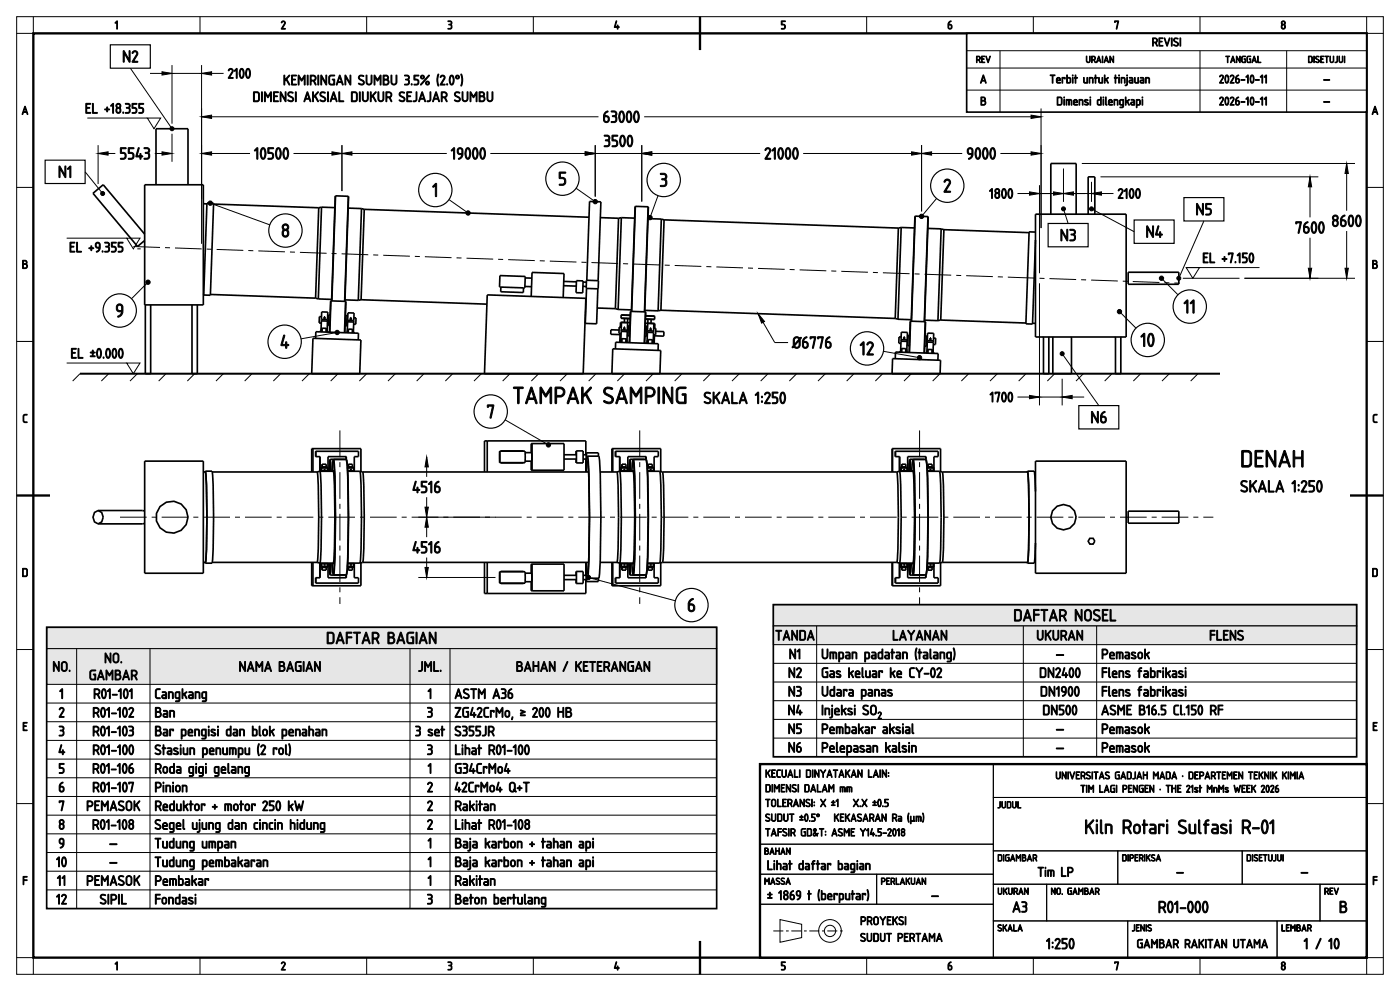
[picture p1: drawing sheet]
<svg xmlns="http://www.w3.org/2000/svg" width="420mm" height="297mm" viewBox="0 0 420 297" stroke-linecap="round" stroke-linejoin="round" font-family="sans-serif">
<g fill="none" stroke="#000" stroke-width=".3">
<path d="M5 5h410v287h-410zM10 5v5h-5M60 5v5M110 5v5M160 5v5M210 5v5M260 5v5M310 5v5M360 5v5M410 5v5h5M5 56.2h5M410 56.2h5"/>
<path d="M5 102.3h5M410 102.3h5M5 148.5h5M410 148.5h5M5 194.7h5M410 194.7h5M5 240.8h5M410 240.8h5M5 287h5v5M60 287v5M110 287v5M160 287v5"/>
<path d="M210 287v5M260 287v5M310 287v5M360 287v5M415 287h-5v5"/>
</g>
<path d="M10 10h400v277h-400zM210 5v10M5 148.5h10M405 148.5h10M210 282v10" fill="none" stroke="#000" stroke-width=".7" stroke-linecap="butt"/>
<path d="M228 229h182v58h-182z" fill-rule="evenodd" fill="#fff"/>
<path d="M228 229h182v58h-182z" fill="none" stroke="#000" stroke-width=".7" stroke-linecap="butt"/>
<g fill="none" stroke="#000" stroke-width=".3">
<path d="M228 229h70v24h-70zM298 229h112v10h-112zM298 239h112v16h-112zM228 253h70v9h-70zM298 255h37.3v10h-37.3zM335.3 255h37.4v10h-37.4zM372.7 255h37.3v10h-37.3zM228 262h35v9h-35zM228 271h70v16h-70zM234 275.6l6.5 1.4v4l-6.5 1.4zM263 262h35v9h-35zM298 265h16v11h-16z"/>
<path d="M298 276h40.3v11h-40.3zM314 265h82v11h-82zM338.3 276h44.8v11h-44.8zM383.1 276h26.9v11h-26.9zM396 265h14v11h-14z"/>
<circle cx="249" cy="279" r="3.4"/>
<circle cx="249" cy="279" r="1.7"/>
</g>
<path d="M232 279h21.5" fill="none" stroke="#000" stroke-width=".3" stroke-dasharray="3 .8 .8 .8" stroke-linecap="butt"/>
<path d="M290 10h120v23.6h-120z" fill-rule="evenodd" fill="#fff"/>
<path d="M290 10h120v23.6h-120z" fill="none" stroke="#000" stroke-width=".5"/>
<path d="M290 15.2h120M300 15.2v18.4M360 15.2v18.4M386 15.2v18.4M290 20.4h120M290 27h120" fill="none" stroke="#000" stroke-width=".3"/>
<path d="M14 188h201v6.4h-201z" fill-rule="evenodd" fill="#e6e6e6" stroke="#000" stroke-width=".35"/>
<path d="M14 194.4h201v10.7h-201z" fill-rule="evenodd" fill="#e6e6e6" stroke="#000" stroke-width=".3"/>
<g fill="none" stroke="#000" stroke-width=".3">
<path d="M23 194.4v77.9M45 194.4v77.9M123 194.4v77.9M135 194.4v77.9M14 210.7h201M14 216.3h201M14 221.9h201M14 227.5h201M14 233.1h201M14 238.7h201M14 244.3h201M14 249.9h201"/>
<path d="M14 255.5h201M14 261.1h201M14 266.7h201M14 272.3h201"/>
</g>
<path d="M14 188h201v84.3h-201z" fill="none" stroke="#000" stroke-width=".5"/>
<path d="M232 181.2h175v6.4h-175z" fill-rule="evenodd" fill="#e6e6e6" stroke="#000" stroke-width=".35"/>
<path d="M232 187.6h175v5.6h-175z" fill-rule="evenodd" fill="#e6e6e6" stroke="#000" stroke-width=".3"/>
<g fill="none" stroke="#000" stroke-width=".3">
<path d="M51.6 19.5v17.6M60.5 19.5v53.6M26.2 35.4h18M44.2 35.4h4l-2 3.2zM45 22h22.1M60.5 35h119.1M193.2 35h119.1M312.3 32.5v35.9M29.4 46h5.2M29.4 43.5v11.6M46.4 46h5.2M51.6 40.1v8.4"/>
<path d="M60.5 46h14.5M88 46h46M102.6 43.5v13.8M147.1 46h80.9M178.6 43.5v15.4M192.5 43.5v16.9M240.9 46h47.8M276.5 43.5v19.8M300.1 46h12.2M305.2 58h28.8M311.8 55.5v26.4M319 50.5v10"/>
<path d="M327.4 54.5v6M330.1 53h65.4M393 53v12.1M20 71.4h18M38 71.4h4l-2 3.2zM41.2 74.6h1M393 71.2v12.2M311.8 84.9v36.6M354.8 83.4h17M355.8 80.2h4l-2 3.2zM355.8 80.2h22M373.3 83.4h22.2"/>
<path d="M20 108.8h18M24 112l-2.2 2.2M32.6 112l-2.2 2.2M38 108.8h4l-2 3.2zM41.2 112l-2.2 2.2M49.8 112l-2.2 2.2M58.4 112l-2.2 2.2M67 112l-2.2 2.2M75.6 112l-2.2 2.2M84.2 112l-2.2 2.2M92.8 112l-2.2 2.2M101.4 112l-2.2 2.2"/>
<path d="M110 112l-2.2 2.2M118.6 112l-2.2 2.2M127.2 112l-2.2 2.2M135.8 112l-2.2 2.2M144.4 112l-2.2 2.2M153 112l-2.2 2.2M161.6 112l-2.2 2.2M170.2 112l-2.2 2.2M178.8 112l-2.2 2.2M187.4 112l-2.2 2.2M196 112l-2.2 2.2M204.6 112l-2.2 2.2"/>
<path d="M213.2 112l-2.2 2.2M221.8 112l-2.2 2.2M230.4 112l-2.2 2.2M239 112l-2.2 2.2M247.6 112l-2.2 2.2M256.2 112l-2.2 2.2M264.8 112l-2.2 2.2M273.4 112l-2.2 2.2M282 112l-2.2 2.2M290.6 112l-2.2 2.2M299.2 112l-2.2 2.2M305.2 119h20"/>
<path d="M307.8 112l-2.2 2.2M316.4 112l-2.2 2.2M318.6 113.5v8M325 112l-2.2 2.2M333.6 112l-2.2 2.2M342.2 112l-2.2 2.2M350.8 112l-2.2 2.2M359.4 112l-2.2 2.2M232 198.8h175M245 187.6v39.2M307 187.6v39.2M329 187.6v39.2"/>
<path d="M232 204.4h175M232 210h175M232 215.6h175M232 221.2h175M232 226.8h175"/>
</g>
<g fill="none" stroke="#000" stroke-width=".5">
<path d="M43.4 55.4h17.6v36h-17.6zM46.8 55.4v-16.8h9.6v16.8M100.7 58.7l-1.1 31.5M100.7 58.7l-1.2 31.5M100.7 58.7l3.8 .1M104.5 58.8l-1 31.5M104.5 58.8l-1.1 31.5M43.4 70.2l-12.4-14.8-3.1 2.5 13.4 16 2.1-1.8M61 61.1h1.1M62.1 60.9h2l-1 27.6-2-.1zM64.1 61.2l31.5 1.1M95.6 62.3l-.9 27.1"/>
<path d="M96.5 62.1l-1 27.5M96.5 62.1l-.9 .2M96.5 62.1l4 .1M104.5 62.4l4 .1M108.5 62.5l-1 27.5M108.5 62.5l.8 .2M109.3 62.7l-1 27.1M109.3 62.7l67.4 2.4M180.1 65.2l5.5 .2M185.6 65.4l-1 27.1M186.4 65.2l-1 27.5M186.4 65.2l-.8 .2"/>
<path d="M186.4 65.2l4 .2M190.6 61.8l-1.1 31.5M190.6 61.8l-1.2 31.5M190.6 61.8l3.8 .2M194.4 65.5l4 .2M194.4 62l-1 31.5M194.4 62l-1.1 31.5M198.4 65.7l-1 27.5M198.4 65.7l.8 .2M199.2 65.9l-.9 27.1M199.2 65.9l70.3 2.5M269.5 68.4l-.9 27"/>
<path d="M270.4 68.2l-1 27.5M270.4 68.2l-.9 .2M270.4 68.2l4 .1M274.6 64.8l-1.1 31.5M274.6 64.8l-1.2 31.5M274.6 64.8l3.8 .1M278.3 68.5l4 .1M278.4 64.9l-1 31.5M278.4 64.9l-1.1 31.5M282.3 68.6l-.9 27.5M282.3 68.6l.9 .2M283.2 68.8l-1 27.1"/>
<path d="M283.2 68.8l25.5 .9M310.6 69.6l-1.9-.1-.9 27.6h2l.8-25.2M310.6 64.2h27.2v36.8h-27.2zM315.2 64.2v-15.2h7.6v15.2M326.4 64.2v-11.2h2v11.2M43.6 91.4v20.6h1.6v-20.6M57.6 91.4v20.6h1.6v-20.6M61 88.2h.1M63.1 88.2l31.6 1.2M94.7 89.4l.8 .2M95.5 89.6l4 .1M95.7 96.8h.7"/>
<path d="M96.4 96.2h1.8M96.4 95.7l.1-2.2h1.8v2.3M96.4 95.7l-.1 3.4M96.4 95.7l1.9 .1M96.4 98.5h.2M96.5 94.9h-.7l-.1 1.9M96.6 98.5h-.2v.6M96.6 99.5l.1-1.1h1.1v1.1M96.6 99.1h-.5v.4M97.2 95.8l.1-.8h.2v.8M97.8 99.2h.5v.3M98 98.5h-.1h.2v.7"/>
<path d="M98.2 97.2l.2 .2M98.3 95.8l-.2 3.4M98.5 94.5l-.2 .2M99 94.4h-.4l-.1 2.2-.1 .9h.5M99.3 90.2l-.4 9.4M99.3 90.2l4.4 .1M103.5 89.9l4 .1M103.5 97.7h.5M103.6 94.6h.5l-.1 3.1M103.7 90.3l-.4 9.4M103.7 90.3l-.3 9.4M104.1 94.7l.2 .2"/>
<path d="M104.2 97.4l-.2 .2M104.3 96.4l1.8 .1M104.3 96l.1-2.3 1.8 .1-.1 2.3M104.3 96l1.8 .1M104.3 96l-.1 3.4M104.3 98.8h.2M104.5 98.8l-.2-.1v.7M104.5 99.8v-1.2l1.2 .1v1.1M104.5 99.4h-.5v.3M105.1 96l.1-.8h.2v.8M105.7 99.4l.5 .1v.3M105.9 98.8h-.1h.2l-.1 .6"/>
<path d="M106.1 96.1l-.1 3.4M106.2 95.3h.6l-.1 1.9h-.6M108.3 89.8l37.8 1.4M108.3 89.8l-.8 .2M146.2 88.4l29.6 1-.8 22.6h-29.7zM149.9 86l7.6 .3M149.9 86l.1-3.4 7.6 .3-.1 3.3M150.3 86l-.1 1.4 6.8 .3 .1-1.4M157.5 85.9h2M157.6 83.3l2 .1M159.4 88.8l.2-7.2 9.6 .4-.2 7.2M169.1 85.6l3.8 .2"/>
<path d="M169.1 84.3l3.8 .2M172.9 84.1l2 .1-.1 3.6-2-.1zM174.9 85.8l1 .1M174.9 84.5l1 .1M175.7 92.2h.1M175.9 86.4v-2.4l3.6 .1v2.4l-3.6-.1M176 86.4l-.4 10.5 3.4 .1 .4-10.4M176 84l.9-23.6 3.4 .1-.9 23.6M179.2 92.3l5.4 .2M184.6 92.5l.8 .2M185.4 92.7l4 .2M185.7 100h.6"/>
<path d="M185.7 98.9l-2.4-.1-.1 1.4 2.8 .1M186 100l-.1 2.6M186.3 95.4l2.7 .1zM186.3 94.4l2.8 .1zM186.3 94.4v1M186.4 99.3l1.8 .1M186.4 98.9l-.2 3.4M186.4 98.9h1.8M186.4 98.1l-.6-.1-.1 1.9M186.4 96.6v2.3M187.1 98.9l.1-.8h.2v.8M187.3 95.4v1.2"/>
<path d="M188.2 98.9l-.1 3.4M188.3 95.5l-.1 3.4M188.5 97.7l-.3 .1M189 97.6l-.5-.1-.1 2.3v.8l.5 .1M189 96.7l-2.9-.1v1.5M189.2 93.3l-.4 9.4M189.2 93.3l-.3 9.4M189.2 93.3l4.4 .2M193.4 93l4 .2M193.6 97.7h.5l-.2 3.1M193.6 96.9l2.9 .1-.1 1.4M193.6 93.5l-.3 9.4"/>
<path d="M193.6 93.5l-.2 9.4M193.6 95.7l2.7 .1M193.6 95.6l2.8 .1M193.7 94.7l2.7 .1M193.7 94.6l2.7 .2M194 97.8l.3 .2M194.2 99.6l1.9 .1M194.2 99.2h1.9M194.2 99.2l-.1 3.3M194.4 95.7l-.2 3.5M195 99.2v-.8h.3v.8M195.3 95.7v1.2"/>
<path d="M196.1 99.2l-.1 3.4M196.1 98.4h.6v1.4v.5h-.7M196.2 97l-.1 2.2M196.4 95.7l-.1 .1M196.4 94.8v.9M196.7 99.3l2.5 .1-.1 1.3-2.8-.1M198.3 93l-.9 .2M198.3 93l70.3 2.4M268.6 95.4l.8 .3M269.4 95.7l4 .1M273.2 96.3l-.5 9.3M273.2 96.3l-.4 9.3"/>
<path d="M273.2 96.3l4.4 .1M277.4 96l4 .1M277.6 96.4l-.4 9.4M277.6 96.4l-.3 9.4M282.2 95.9l-.8 .2M282.2 95.9l25.6 .9M309.8 96.9h.8M338.4 85.1v-3.5h15.2v3.5M338.4 85.2h15.2M93.9 101.4l14.4 .5-.4 10.1h-14.4zM94.7 101.4l.1-2 12.7 .5v2M183.8 104.5l14.4 .5-.2 7h-14.4z"/>
<path d="M184.6 104.6l.1-2 12.8 .4-.1 2M186.4 101.6h.1M186.4 101.6l-.1 .7M186.4 101.6h.2M186.6 102.6v-1.1l1.2 .1v1.1M186.6 102.3h-.6v.3M187.8 102.3h.5v.4M187.8 101.7h.2v.6M188.2 100.4l.2 .1M193.5 100.8h.4M194.2 100.6l-.3 .1M194.2 101.9h.2"/>
<path d="M194.2 101.9v.6M194.3 101.9h.2M194.4 102.9l.1-1.1h1.2l-.1 1.1M194.4 102.5h-.5v.4M195.6 102.6h.6v.4M195.7 101.9l.2 .1v.6M196.3 100.3v2.7M267.8 107.5l14.4 .5-.2 4h-14.4zM268.6 107.5v-2l12.8 .4v2M270.3 102.3h1.8M270.3 101.8l.1-2.2h1.8v2.3M270.3 101.8l-.1 3.4"/>
<path d="M270.3 101.8l1.9 .1M270.3 104.6h.2h-.2v.6M270.3 101h-.6v.7l-.1 1.2h.7M270.5 105.6v-1.2l1.2 .1v1.1M270.5 105.2h-.5v.3M271.1 101.8l.1-.8 .2 .1v.8M271.7 105.2l.5 .1v.3M271.7 104.6h.2M271.8 104.6h.2M272 104.6v.7M272.1 103.3l.2 .2M272.2 101.9l-.2 3.4"/>
<path d="M272.4 100.6l-.2 .1M272.9 100.5h-.5v2.5l-.1 .6h.5M277.4 103.8h.5M277.5 100.6l.5 .1-.1 3M278 100.8l.2 .2M278.1 103.5l-.2 .2M278.2 102.5l1.8 .1M278.2 102.1l.1-2.3 1.8 .1-.1 2.3M278.2 102.1l1.8 .1M278.2 102.1l-.1 3.4M278.2 104.8h.2h-.2v.7M278.4 105.8v-1.1l1.2 .1v1.1"/>
<path d="M278.4 105.5h-.5v.3M279 102.1v-.8h.3v.8M279.6 105.5h.5v.4M279.6 104.9h.2M279.7 104.9h.2M279.9 104.9l-.1 .6M280 102.2l-.1 3.3M280.1 101.3l.6 .1-.1 1.7v.2h-.6M313 101v11h1.6v-11M315.8 101v11h5.6v-11M334.6 101v11h1.6v-11M43.4 138.2h17.6v33.6h-17.6z"/>
<path d="M93.9 134.4v7M94.8 135.3v1.6M95.9 136.9v4.3M96.6 139.1v.8M96.7 139.1h1.1v.8h-1.1zM99 137.8l.1 3.4-.1-2.3-.2 2.3M99 137.8l-.2 3.4M99.1 137.7l-.1 .1M99.1 137.6l.2 3.6M99.1 137.6l4.4 .1M100 137.8l.2 1.1a308.3 308.3 0 0 1-.1 33.1l-.1 .2M100 137.8l-.4 3.4"/>
<path d="M100 137.7v.1M100.1 137.7l.2 1.3a316.6 316.6 0 0 1-.1 33l-.1 .3M100.1 137.7h3.8v-.8h-5.5v4.3M103.8 136.9v.8M103.9 137.7l.3 1.6a291.8 291.8 0 0 1-.2 32.9l.1-1.4a293.2 293.2 0 0 0-.2-33.1zM104.5 139.1v.8M104.5 139.1h1.2v.8h-1.2zM146.2 132.1v9.3M149.9 135.2v3.5M149.9 135.2h7.6l.1 1.7-.1 1.8h-7.6M150.2 135.2h6.9M150.2 138.7h6.9"/>
<path d="M157.6 135.7h1.9l.1 1.2-.1 1.3h-1.9M159.4 135.7v-2.8h9.8v8h-9.8v-2.7M159.6 132.9v8M169.2 136.3h3.7M169.2 137.6h3.7M172.8 136.3v-1.2h2.1v3.6h-2.1v-1.1M172.9 135.1v3.6M174.9 136.3h1M174.9 137.6h1M175.8 136.3v-4.2h-30.5v9.3M175.8 137.6v3.8M175.9 135.7v2.5v-.6"/>
<path d="M175.9 135.7h3.6v1M175.9 136.3v1.3M175.9 135.7v.6M176.2 136.7l-.4 4.7M176.2 136.7l.5 5.4 .2 12.9M176.2 136.7h3.4l.3 1.4a334.6 334.6 0 0 1-.1 34.8l-.2 .4h-3.4M183.8 134.4v7M184.7 135.3v1.6M185.9 136.9v4.3M186.6 139.1v.8M186.6 139.1h1.2v.8h-1.2zM188.9 137.8l.2 3.4-.2-2.3-.1 2.3"/>
<path d="M188.9 137.8l-.2 3.4M189 137.7l-.1 .1M189 137.6l.2 3.6M189 137.6h4.4M189.9 137.8l.2 1.1a308.3 308.3 0 0 1-.1 33.1l-.1 .2M189.9 137.8l-.3 3.4M190 137.7l-.1 .1M190 137.7l.2 1.3a316.6 316.6 0 0 1-.1 33l-.1 .3M190 137.7h3.8M193.4 137.7h.1M193.8 136.9v.8M193.8 137.7v-.8h-5.4v4.3"/>
<path d="M193.9 137.7l.3 1.6a291.8 291.8 0 0 1-.3 32.9v.1M193.9 137.7l.2 1.5a293.2 293.2 0 0 1-.2 33.1M194.4 139.1v.8M194.5 139.1h1.2v.8h-1.2zM267.8 134.4v7M268.6 135.3v1.6M269.8 136.9v4.3M270.5 139.1h1.2v.8h-1.2zM272.9 137.8l-.2 3.4 .2-2.3 .1 2.3M272.9 137.8l.2 3.4M273 137.7l-.1 .1M273.8 137.8l.3 1.1a308.3 308.3 0 0 1-.1 33.1l-.2 .2"/>
<path d="M273.8 137.8l-.3 3.4M273.9 137.7l-.1 .1M277.4 137.7l-4.4-.1 .2 3.6M277.7 136.9v.8M277.8 137.7v-.8h-5.5v4.3M277.8 137.7h-3.9l.3 1.3a316.6 316.6 0 0 1-.1 33l-.2 .3h3.9M277.8 137.7l.3 1.6a291.8 291.8 0 0 1-.2 32.9l-.1 .1M277.8 137.7l.2 1.5a293.2 293.2 0 0 1-.2 33.1M278.4 139.1h1.2v.8h-1.2zM310.6 138.2h27.2v33.6h-27.2zM29.4 153l1.1 .6 .5 1.4-.5 1.4-1.1 .6M29.4 153l-1.1 .6-.4 1.4 .4 1.4 1.1 .6"/>
<path d="M29.4 153h13.4l.6 .2M43.4 156.8l-.6 .2h-13.4M61 141.4h.6M61.6 141.4l.3 4 .2 9.6M61.6 141.2l.3 4 .2 9.8M61.6 141.2h2l.1 .3a214.7 214.7 0 0 1-.1 27.3h-2M61.6 141.4l-.1 .2M61.6 141.2l-.1 .2M62.1 155l-.2 9.6-.3 4M62.1 155l-.2 9.8-.3 4M63.7 141.4h31.4M95.1 141.4l.1 .3a211 211 0 0 1-.1 26.9"/>
<path d="M96 141.2l-.9 .2M96 141.2l.1 .3a214.2 214.2 0 0 1-.1 27.3M96 141.2h4.1M96 141.2v-4.3h-1.3v-1.6h12.8v1.6h-1.2v4.3M96.4 140.3v.8M97.3 140.5l.2 .2-.2 .1zM98.3 141.1v.1v-1.1h-2.2v1.1M98.3 141.1v-.8h-1.9l.1 .9M98.3 141.1h-2v.1M99 140.8l-.1 .4M99 140.8v.4M99.1 140.7l-.1 .1"/>
<path d="M99.9 141.2l.1-.3 .2 1.2a238.9 238.9 0 0 1-.2 27l-.1-.3M104.3 140.1h1.9v1.1l-.1-.1M104.3 140.5v-.2h1.8v.8M104.3 141.1h1.8M104.3 141.2h3.7M105.2 140.5l.2 .2-.2 .1zM108 141.2l.1 .3a215.8 215.8 0 0 1-.1 27.3M108 141.2l.8 .2M108.3 141.3v-6.9h-14.8v7M108.8 141.4h67.8M108.8 141.4l.1 .3a212.6 212.6 0 0 1-.1 26.9M175.9 141.4l.3-3.3 .4 4.9 .2 12"/>
<path d="M176.8 155l-.2 12-.4 4.9-.3-3.3M176.9 155l-.2 12.9-.5 5.4M180.1 141.4h5M185.1 141.4l.1 .3a211 211 0 0 1-.1 26.9M185.9 141.2l-.8 .2M185.9 141.2l.1 .3a214.2 214.2 0 0 1-.1 27.3M185.9 141.2h4.1M186 141.2v-4.3h-1.4v-1.6h12.9v1.6h-1.3v4.3M186 140.1v1.1M187.3 140.5v.3M187.3 140.5v.3zM188.2 141.1h-2v.1"/>
<path d="M188.2 141.1v-.8h-1.8v.9M188.2 141.1v.1M188.3 140.1h-2.3v1.1M188.9 140.8v.4M188.9 140.8l.1 .4M189.1 140.7l-.2 .1M189.8 141.2l.1-.3 .2 1.2a238.9 238.9 0 0 1-.2 27l-.1-.3M194.2 140.1h2M194.2 140.5v-.2h1.9v.8M194.3 141.1h1.8M194.3 141.2h3.6M195.2 140.5v.3"/>
<path d="M195.2 140.5v.3zM196.1 141.1v.1M197.9 141.2l.1 .3a215.8 215.8 0 0 1-.1 27.3M197.9 141.2l.9 .2M198.2 141.3v-6.9h-14.6v7M198.7 141.4h70.3M198.8 141.4v.3a212.6 212.6 0 0 1 0 26.9M269 141.4l.1 .3a211 211 0 0 1-.1 26.9M269.9 141.2l-.9 .2M269.9 141.2l.1 .3a214.2 214.2 0 0 1-.1 27.3M269.9 141.2h4.1M269.9 141.2v-4.3h-1.3v-1.6h12.8v1.6h-1.2v4.3"/>
<path d="M270 141.2v-1.1h2.2v1.1M271.2 140.5v.3M271.3 140.5v.3zM272.2 141.1h-2v.1M272.2 141.1v-.8h-1.9v.9M272.2 141.1v.1M272.9 140.8l-.1 .4M272.9 140.8v.4M273 140.7l-.1 .1M273.9 140.9l.2 1.2a238.9 238.9 0 0 1-.2 27M273.9 140.9l-.1 .3M278.2 140.1h1.9v1.1"/>
<path d="M278.2 140.5v-.2h1.8v.8M278.2 141.1h1.8M278.2 141.2h3.7M279.1 140.5v.3M279.1 140.5v.3zM280 141.1l.1 .1M281.9 141.2l.1 .3a215.8 215.8 0 0 1-.1 27.3M281.9 141.2l.8 .2M282.2 141.3v-6.9h-14.6v7M282.7 141.4h25.5M282.7 141.4l.1 .3a212.6 212.6 0 0 1-.1 26.9M308.2 141.4l.4 4 .1 9.6"/>
<path d="M308.2 141.2l.4 4 .1 9.8M308.2 141.2h2l.4 6M308.2 141.4v.2M308.2 141.2v.2M308.7 155l-.1 9.6-.4 4M308.7 155l-.1 9.8-.4 4M310.3 141.4h.3M338.4 156.8v-3.6h15.2v3.6M338.4 156.8h15.2M61 168.6h.6M61.5 168.6l.1 .2M61.5 168.4l.1 .2"/>
<path d="M63.7 168.6h31.4M93.5 168.6v7h14.8v-6.9M93.9 168.6v7M94.8 173.1v1.7M95.1 168.6l.9 .2M95.9 168.8v4.3M96 168.8h4.1M96 168.8v4.3h-1.3v1.7h12.8v-1.7h-1.2v-4.3M96.1 168.8v1.2h2.2v-1.2v.1M96.3 168.8v.1h2M96.4 168.9v.8M96.5 168.8l-.1 .9h1.9v-.8"/>
<path d="M96.6 170.1v.8M96.7 170.1h1.1v.8h-1.1zM97.3 169.2l.2 .1-.2 .2zM98.4 168.8v4.3h5.5v-.8h-3.8M98.8 168.8l.2 3.4M98.8 168.8l.2 2.3 .1-2.3-.1 3.4M98.9 168.8l.1 .4M99 172.2l.1 .1M99 169.2l.1 .1M99 168.8v.4M99.3 168.8l-.2 3.5M99.6 168.8l.4 3.4"/>
<path d="M100 172.2v.1M103.5 172.3h-4.4M103.8 172.3v.8M104.3 168.9h1.8M104.3 168.8h3.7M104.5 170.1v.8M104.5 170.1h1.2v.8h-1.2zM105.2 169.2l.2 .1-.2 .2zM106.1 168.9v.8h-1.8v-.2M106.1 168.9l.1-.1v1.2h-1.9M108.8 168.6h67.8M108.8 168.6l-.8 .2"/>
<path d="M145.3 168.6v9.3h30.5v-4.2M146.2 168.6v9.3M149.9 171.3v3.5M149.9 171.3h7.6l.1 1.8-.1 1.7h-7.6M150.2 174.8h6.9M150.2 171.3h6.9M157.6 171.8h1.9l.1 1.3-.1 1.2h-1.9M159.4 171.8v-2.7h9.8v8h-9.8v-2.8M159.6 169.1v8M169.2 172.4h3.7M169.2 173.7h3.7M172.8 172.4v-1.1h2.1v3.6h-2.1v-1.2"/>
<path d="M172.9 171.3v3.6M174.9 172.4h1M174.9 173.7h1M175.8 168.6v3.8M175.8 168.6l.4 4.7M175.9 172.4v-.6v2.5M175.9 173.7v.6M175.9 172.4v1.3M179.5 173.3v1h-3.6M180.1 168.6h5M183.6 168.6v7h14.6v-6.9M183.8 168.6v7"/>
<path d="M184.7 173.1v1.7M185.1 168.6l.8 .2M185.9 168.8v4.3M185.9 168.8h4.1M186 168.8v4.3h-1.4v1.7h12.9v-1.7h-1.3v-4.3M186 168.8v1.2M186 168.8v1.2h2.3M186.2 168.8v.1h2M186.4 168.8v.9h1.8v-.8M186.6 170.1v.8M186.6 170.1h1.2v.8h-1.2zM187.3 169.2v.3"/>
<path d="M187.3 169.2v.3zM188.2 168.8v.1M188.3 168.8l.1 4.3h5.4v-.8M188.7 168.8l.2 3.4M188.8 168.8l.1 2.3 .2-2.3-.2 3.4M188.9 168.8v.4M188.9 172.2l.1 .1M188.9 169.2l.2 .1M189 168.8l-.1 .4M189 172.3h4.4M189.2 168.8l-.2 3.5M189.6 168.8l.3 3.4"/>
<path d="M189.9 172.2l.1 .1M190 172.3h3.8M193.4 172.3h.1M193.5 172.3h-.1M193.8 172.3v.8M194.2 170h2M194.3 168.9h1.8M194.3 168.8h3.6M194.4 170.1v.8M194.5 170.1h1.2v.8h-1.2zM195.2 169.2v.3M195.2 169.2v.3z"/>
<path d="M196.1 168.9v.8h-1.9v-.2M196.1 168.8v.1M198.7 168.6h70.3M198.8 168.6l-.9 .2M267.6 168.6v7h14.6v-6.9M267.8 168.6v7M268.6 173.1v1.7M269 168.6l.9 .2M269.8 168.8v4.3M269.9 168.8h4.1M269.9 168.8v4.3h-1.3v1.7h12.8v-1.7h-1.2v-4.3M270 168.8v1.2h2.2v-1.2"/>
<path d="M270.2 168.8v.1h2M270.3 168.8v.9h1.9v-.8M270.5 170.1h1.2v.8h-1.2zM271.2 169.2v.3M271.3 169.2v.3zM272.2 168.8v.1M272.3 168.8v4.3h5.5v-.8M272.8 168.8l.1 .4M272.9 172.2l.1 .1M272.9 169.2l.1 .1M272.9 168.8v.4M273 168.8l-.1 2.3-.2-2.3 .2 3.4"/>
<path d="M273.1 168.8l-.2 3.4M273.2 168.8l-.2 3.5h4.4M273.5 168.8l.3 3.4M273.8 168.8l.1 .3M273.8 172.2l.1 .1M277.7 172.3v.8M278.2 168.9h1.8M278.2 168.8h3.7M278.4 170.1h1.2v.8h-1.2zM279.1 169.2v.3M279.1 169.2v.3zM280 168.9v.8h-1.8v-.2"/>
<path d="M280.1 168.8l-.1 .1M280.1 168.8v1.2h-1.9M282.7 168.6h25.5M282.7 168.6l-.8 .2M308.2 168.6v.2M308.2 168.4v.2M310.3 168.6h.3M310.6 162.8l-.4 6h-2M326.9 161.3h1l.5 .9-.5 .9h-1l-.5-.9zM232 181.2h175v45.6h-175z"/>
<circle cx="51.6" cy="155" r="4.8"/>
<circle cx="319" cy="155" r="3.8"/>
</g>
<path d="M40 73.9l313.8 11M102 129v52M191.9 129v52M275.9 129v52M36 155h328" fill="none" stroke="#000" stroke-width=".3" stroke-dasharray="8 1.5 1.5 1.5" stroke-linecap="butt"/>
<path d="M24 112h342" fill="none" stroke="#000" stroke-width=".6"/>
<g fill="#000" stroke="#000" stroke-width=".3">
<path d="M48.6 21.5l3 .5-3 .5zM60.5 35l3-.5v1zM60.5 22l3-.5v1zM309.3 34.5l3 .5-3 .5zM29.4 46l3-.5v1zM48.6 45.5l3 .5-3 .5zM60.5 46l3-.5v1zM99.6 45.5l3 .5-3 .5zM102.6 46l3-.5v1zM175.6 45.5l3 .5-3 .5zM192.5 46l3-.5v1zM273.5 45.5l3 .5-3 .5z"/>
<path d="M276.5 46l3-.5v1zM308.8 57.5l3 .5-3 .5zM309.3 45.5l3 .5-3 .5zM319 58l3-.5v1zM316 57.5l3 .5-3 .5zM327.4 58l3-.5v1zM393 53l.5 3h-1zM392.5 80.4h1l-.5 3zM308.8 118.5l3 .5-3 .5zM318.6 119l3-.5v1z"/>
</g>
<path d="M387.7 65.6h10.6v5.1h-10.6z" fill-rule="evenodd" fill="#fff"/>
<path d="M324.5 49h82M404 49v14.1M404 69.2v14.2M373.3 83.4h33.2" fill="none" stroke="#000" stroke-width=".3"/>
<path d="M404 49l.5 3h-1zM403.5 80.4h1l-.5 3z" fill="#000" stroke="#000" stroke-width=".3"/>
<path d="M398.6 63.6h10.8v5.1h-10.8z" fill-rule="evenodd" fill="#fff"/>
<path d="M227.4 94l5 8.7h4" fill="none" stroke="#000" stroke-width=".3"/>
<path d="M227.4 94l2 2.3-.9 .5z" fill="#000" stroke="#000" stroke-width=".3"/>
<circle cx="130.6" cy="57" r="5" fill="#fff" stroke="#000" stroke-width=".35"/>
<path d="M134.7 59.8l5.7 4" fill="none" stroke="#000" stroke-width=".3"/>
<circle cx="140.4" cy="63.8" r=".65" fill="#000" stroke="#000" stroke-width=".3"/>
<circle cx="284.2" cy="55.7" r="5" fill="#fff" stroke="#000" stroke-width=".35"/>
<path d="M281 59.5l-4.5 5.3" fill="none" stroke="#000" stroke-width=".3"/>
<circle cx="276.5" cy="64.8" r=".65" fill="#000" stroke="#000" stroke-width=".3"/>
<circle cx="199.1" cy="53.9" r="5" fill="#fff" stroke="#000" stroke-width=".35"/>
<path d="M197.4 58.6l-2.4 6.6" fill="none" stroke="#000" stroke-width=".3"/>
<circle cx="195" cy="65.2" r=".65" fill="#000" stroke="#000" stroke-width=".3"/>
<circle cx="85.4" cy="102.4" r="5" fill="#fff" stroke="#000" stroke-width=".35"/>
<path d="M101.1 99.6l-10.8 1.9" fill="none" stroke="#000" stroke-width=".3"/>
<circle cx="101.1" cy="99.6" r=".65" fill="#000" stroke="#000" stroke-width=".3"/>
<circle cx="168.7" cy="53.5" r="5" fill="#fff" stroke="#000" stroke-width=".35"/>
<path d="M172.8 56.4l5.8 4" fill="none" stroke="#000" stroke-width=".3"/>
<circle cx="178.6" cy="60.4" r=".65" fill="#000" stroke="#000" stroke-width=".3"/>
<circle cx="85.6" cy="69.1" r="5" fill="#fff" stroke="#000" stroke-width=".35"/>
<path d="M63.1 60.9l17.8 6.5" fill="none" stroke="#000" stroke-width=".3"/>
<circle cx="63.1" cy="60.9" r=".65" fill="#000" stroke="#000" stroke-width=".3"/>
<circle cx="35.9" cy="93.1" r="5" fill="#fff" stroke="#000" stroke-width=".35"/>
<path d="M44.4 84.6l-4.9 4.9" fill="none" stroke="#000" stroke-width=".3"/>
<circle cx="44.4" cy="84.6" r=".65" fill="#000" stroke="#000" stroke-width=".3"/>
<circle cx="344.3" cy="101.9" r="5" fill="#fff" stroke="#000" stroke-width=".35"/>
<path d="M335.8 93.4l5 4.9" fill="none" stroke="#000" stroke-width=".3"/>
<circle cx="335.8" cy="93.4" r=".65" fill="#000" stroke="#000" stroke-width=".3"/>
<circle cx="356.9" cy="91.9" r="5" fill="#fff" stroke="#000" stroke-width=".35"/>
<path d="M348.4 83.4l5 4.9" fill="none" stroke="#000" stroke-width=".3"/>
<circle cx="348.4" cy="83.4" r=".65" fill="#000" stroke="#000" stroke-width=".3"/>
<circle cx="260.1" cy="104.4" r="5" fill="#fff" stroke="#000" stroke-width=".35"/>
<path d="M265 105.3l10.9 1.9" fill="none" stroke="#000" stroke-width=".3"/>
<circle cx="275.9" cy="107.2" r=".65" fill="#000" stroke="#000" stroke-width=".3"/>
<path d="M13.5 48h12v7h-12z" fill-rule="evenodd" fill="#fff"/>
<path d="M13.5 48h12v7h-12z" fill="none" stroke="#000" stroke-width=".35"/>
<path d="M25.5 51.5l5.3 6.5" fill="none" stroke="#000" stroke-width=".3"/>
<circle cx="30.8" cy="58" r=".6" fill="#000" stroke="#000" stroke-width=".3"/>
<path d="M33.1 13.4h12v7h-12z" fill-rule="evenodd" fill="#fff"/>
<path d="M33.1 13.4h12v7h-12z" fill="none" stroke="#000" stroke-width=".35"/>
<path d="M39.1 20.4l12.5 18.2" fill="none" stroke="#000" stroke-width=".3"/>
<circle cx="51.6" cy="38.6" r=".6" fill="#000" stroke="#000" stroke-width=".3"/>
<path d="M314.4 67h12v7h-12z" fill-rule="evenodd" fill="#fff"/>
<path d="M314.4 67h12v7h-12z" fill="none" stroke="#000" stroke-width=".35"/>
<path d="M319 62.6l1.4 4.4" fill="none" stroke="#000" stroke-width=".3"/>
<circle cx="319" cy="62.6" r=".6" fill="#000" stroke="#000" stroke-width=".3"/>
<path d="M340.2 65.9h12v7h-12z" fill-rule="evenodd" fill="#fff"/>
<path d="M340.2 65.9h12v7h-12z" fill="none" stroke="#000" stroke-width=".35"/>
<path d="M327.4 62.6l12.8 6.8" fill="none" stroke="#000" stroke-width=".3"/>
<circle cx="327.4" cy="62.6" r=".6" fill="#000" stroke="#000" stroke-width=".3"/>
<path d="M355.2 59.2h12v7h-12z" fill-rule="evenodd" fill="#fff"/>
<path d="M355.2 59.2h12v7h-12z" fill="none" stroke="#000" stroke-width=".35"/>
<path d="M361.2 66.2l-7.6 17.2" fill="none" stroke="#000" stroke-width=".3"/>
<circle cx="353.6" cy="83.4" r=".6" fill="#000" stroke="#000" stroke-width=".3"/>
<path d="M323.6 121.6h12v7h-12z" fill-rule="evenodd" fill="#fff"/>
<path d="M323.6 121.6h12v7h-12z" fill="none" stroke="#000" stroke-width=".35"/>
<path d="M318.6 106l11 15.6" fill="none" stroke="#000" stroke-width=".3"/>
<circle cx="318.6" cy="106" r=".6" fill="#000" stroke="#000" stroke-width=".3"/>
<circle cx="207.4" cy="181.3" r="5" fill="#fff" stroke="#000" stroke-width=".35"/>
<path d="M176.5 173.1l26.1 7" fill="none" stroke="#000" stroke-width=".3"/>
<circle cx="176.5" cy="173.1" r=".65" fill="#000" stroke="#000" stroke-width=".3"/>
<circle cx="147.2" cy="123.3" r="5" fill="#fff" stroke="#000" stroke-width=".35"/>
<path d="M128 136.9v6M151.5 125.8l13 7.5M125.5 155h23.1M128 149v6" fill="none" stroke="#000" stroke-width=".3"/>
<g fill="#000" stroke="#000" stroke-width=".3">
<path d="M128 136.9l.5 3h-1zM127.5 152h1l-.5 3z"/>
<circle cx="164.5" cy="133.3" r=".65"/>
</g>
<path d="M122.8 143.4h10.4v5.1h-10.4z" fill-rule="evenodd" fill="#fff"/>
<path d="M128 155v6M125.5 173.1h23.1M128 167.1v6" fill="none" stroke="#000" stroke-width=".3"/>
<path d="M128 155l.5 3h-1zM127.5 170.1h1l-.5 3z" fill="#000" stroke="#000" stroke-width=".3"/>
<path d="M122.8 161.5h10.4v5.1h-10.4z" fill-rule="evenodd" fill="#fff"/>
<g font-size="6.8">
<text x="153.7" y="121">TAMPAK SAMPING</text>
<text x="372" y="140">DENAH</text>
</g>
<text font-size="5.7" x="325.2" y="249.9">Kiln Rotari Sulfasi R-01</text>
<g font-size="5.4">
<text x="129.7" y="59">1</text>
<text x="167.4" y="55.5">5</text>
<text x="197.8" y="55.9">3</text>
<text x="282.9" y="57.7">2</text>
<text x="84.2" y="71.1">8</text>
<text x="34.6" y="95.1">9</text>
<text x="355.1" y="93.9">11</text>
<text x="84" y="104.4">4</text>
<text x="257.9" y="106.4">12</text>
<text x="342.1" y="103.9">10</text>
<text x="145.9" y="125.3">7</text>
<text x="206.1" y="183.3">6</text>
</g>
<g font-size="4.7">
<text x="36.6" y="18.7">N2</text>
<text x="180.8" y="36.8">63000</text>
<text x="35.8" y="47.8">5543</text>
<text x="76.2" y="47.8">10500</text>
<text x="135.2" y="47.8">19000</text>
<text x="181" y="44">3500</text>
<text x="229.2" y="47.8">21000</text>
<text x="289.9" y="47.8">9000</text>
<text x="17.3" y="53.3">N1</text>
<text x="358.6" y="64.5">N5</text>
<text x="343.6" y="71.2">N4</text>
<text x="388.5" y="69.9">7600</text>
<text x="399.4" y="67.9">8600</text>
<text x="317.9" y="72.2">N3</text>
<text x="237.6" y="104.4">Ø6776</text>
<text x="211" y="121">SKALA 1:250</text>
<text x="327.1" y="126.8">N6</text>
<text x="123.6" y="147.7">4516</text>
<text x="372" y="147.5">SKALA 1:250</text>
<text x="123.6" y="165.8">4516</text>
<text x="304" y="186.1">DAFTAR NOSEL</text>
<text x="97.8" y="193">DAFTAR BAGIAN</text>
<text x="347.3" y="273.6">R01-000</text>
<text x="401.6" y="273.6">B</text>
</g>
<g font-size="4.3">
<text x="303.6" y="273.4">A3</text>
<text x="313.8" y="284.4">1:250</text>
<text x="391.1" y="284.4">1 / 10</text>
</g>
<g font-size="4.1">
<text x="68.3" y="23.5">2100</text>
<text x="84.9" y="25.5">KEMIRINGAN SUMBU 3.5% (2.0°)</text>
<text x="25.4" y="34">EL +18.355</text>
<text x="75.7" y="30.5">DIMENSI AKSIAL DIUKUR SEJAJAR SUMBU</text>
<text x="296.8" y="59.5">1800</text>
<text x="335.2" y="59.5">2100</text>
<text x="20.7" y="75.6">EL +9.355</text>
<text x="360.6" y="78.8">EL +7.150</text>
<text x="21.1" y="107.4">EL ±0.000</text>
<text x="296.9" y="120.5">1700</text>
<text x="232.5" y="191.9">TANDA</text>
<text x="267.6" y="191.9">LAYANAN</text>
<text x="310.9" y="191.9">UKURAN</text>
<text x="362.7" y="191.9">FLENS</text>
<text x="236.6" y="197.5">N1</text>
<text x="246.3" y="197.5">Umpan padatan (talang)</text>
<text x="316.7" y="197.5">—</text>
<text x="330.3" y="197.5">Pemasok</text>
<text x="15.7" y="201.3">NO.</text>
<text x="26.6" y="203.8">GAMBAR</text>
<text x="31.2" y="198.7">NO.</text>
<text x="71.6" y="201.3">NAMA BAGIAN</text>
<text x="125.4" y="201.3">JML.</text>
<text x="154.7" y="201.3">BAHAN / KETERANGAN</text>
<text x="236.4" y="203.1">N2</text>
<text x="246.3" y="203.1">Gas keluar ke CY-02</text>
<text x="311.7" y="203.1">DN2400</text>
<text x="330.3" y="203.1">Flens fabrikasi</text>
<text x="17.8" y="209.4">1</text>
<text x="27.9" y="209.4">R01-101</text>
<text x="46.3" y="209.4">Cangkang</text>
<text x="128.3" y="209.4">1</text>
<text x="136.3" y="209.4">ASTM A36</text>
<text x="236.3" y="208.7">N3</text>
<text x="246.3" y="208.7">Udara panas</text>
<text x="312" y="208.7">DN1900</text>
<text x="330.3" y="208.7">Flens fabrikasi</text>
<text x="17.6" y="215">2</text>
<text x="27.7" y="215">R01-102</text>
<text x="46.3" y="215">Ban</text>
<text x="128" y="215">3</text>
<text x="136.3" y="215">ZG42CrMo, ≥ 200 HB</text>
<text x="236.3" y="214.3">N4</text>
<text x="246.3" y="214.3">Injeksi SO</text>
<text x="312.7" y="214.3">DN500</text>
<text x="330.3" y="214.3">ASME B16.5 Cl.150 RF</text>
<text x="17.5" y="220.6">3</text>
<text x="27.6" y="220.6">R01-103</text>
<text x="46.3" y="220.6">Bar pengisi dan blok penahan</text>
<text x="124.5" y="220.6">3 set</text>
<text x="136.3" y="220.6">S355JR</text>
<text x="236.3" y="219.9">N5</text>
<text x="246.3" y="219.9">Pembakar aksial</text>
<text x="316.7" y="219.9">—</text>
<text x="330.3" y="219.9">Pemasok</text>
<text x="17.5" y="226.2">4</text>
<text x="27.7" y="226.2">R01-100</text>
<text x="46.3" y="226.2">Stasiun penumpu (2 rol)</text>
<text x="128" y="226.2">3</text>
<text x="136.3" y="226.2">Lihat R01-100</text>
<text x="236.3" y="225.5">N6</text>
<text x="246.3" y="225.5">Pelepasan kalsin</text>
<text x="316.7" y="225.5">—</text>
<text x="330.3" y="225.5">Pemasok</text>
<text x="17.5" y="231.8">5</text>
<text x="27.6" y="231.8">R01-106</text>
<text x="46.3" y="231.8">Roda gigi gelang</text>
<text x="128.3" y="231.8">1</text>
<text x="136.3" y="231.8">G34CrMo4</text>
<text x="17.5" y="237.4">6</text>
<text x="27.6" y="237.4">R01-107</text>
<text x="46.3" y="237.4">Pinion</text>
<text x="128.1" y="237.4">2</text>
<text x="136.3" y="237.4">42CrMo4 Q+T</text>
<text x="17.5" y="243">7</text>
<text x="25.8" y="243">PEMASOK</text>
<text x="46.3" y="243">Reduktor + motor 250 kW</text>
<text x="128.1" y="243">2</text>
<text x="136.3" y="243">Rakitan</text>
<text x="17.5" y="248.6">8</text>
<text x="27.6" y="248.6">R01-108</text>
<text x="46.3" y="248.6">Segel ujung dan cincin hidung</text>
<text x="128.1" y="248.6">2</text>
<text x="136.3" y="248.6">Lihat R01-108</text>
<text x="17.5" y="254.2">9</text>
<text x="32.7" y="254.2">—</text>
<text x="46.3" y="254.2">Tudung umpan</text>
<text x="128.3" y="254.2">1</text>
<text x="136.3" y="254.2">Baja karbon + tahan api</text>
<text x="16.9" y="259.8">10</text>
<text x="32.7" y="259.8">—</text>
<text x="46.3" y="259.8">Tudung pembakaran</text>
<text x="128.3" y="259.8">1</text>
<text x="136.3" y="259.8">Baja karbon + tahan api</text>
<text x="17.1" y="265.4">11</text>
<text x="25.8" y="265.4">PEMASOK</text>
<text x="46.3" y="265.4">Pembakar</text>
<text x="128.3" y="265.4">1</text>
<text x="136.3" y="265.4">Rakitan</text>
<text x="16.9" y="271">12</text>
<text x="29.9" y="271">SIPIL</text>
<text x="46.3" y="271">Fondasi</text>
<text x="128" y="271">3</text>
<text x="136.3" y="271">Beton bertulang</text>
</g>
<g font-size="3.8">
<text x="230" y="260.7">Lihat daftar bagian</text>
<text x="311.2" y="262.7">Tim LP</text>
<text x="352.8" y="262.7">—</text>
<text x="390.1" y="262.7">—</text>
<text x="230.1" y="269.7">± 1869 t (berputar)</text>
<text x="279.3" y="269.7">—</text>
</g>
<text font-size="3.5" x="341" y="284.1">GAMBAR RAKITAN UTAMA</text>
<g font-size="3.4">
<text x="34.4" y="8.8">1</text>
<text x="84.2" y="8.8">2</text>
<text x="134.2" y="8.8">3</text>
<text x="184.1" y="8.8">4</text>
<text x="234.2" y="8.8">5</text>
<text x="284.2" y="8.8">6</text>
<text x="334.2" y="8.8">7</text>
<text x="384.1" y="8.8">8</text>
<text x="345.5" y="13.9">REVISI</text>
<text x="294" y="24.9">A</text>
<text x="314.9" y="24.9">Terbit untuk tinjauan</text>
<text x="365.7" y="24.9">2026-10-11</text>
<text x="396.9" y="24.9">—</text>
<text x="6.5" y="34.3">A</text>
<text x="294" y="31.5">B</text>
<text x="316.9" y="31.5">Dimensi dilengkapi</text>
<text x="365.7" y="31.5">2026-10-11</text>
<text x="396.9" y="31.5">—</text>
<text x="411.5" y="34.3">A</text>
<text x="6.5" y="80.5">B</text>
<text x="411.5" y="80.5">B</text>
<text x="6.7" y="126.7">C</text>
<text x="411.7" y="126.7">C</text>
<text x="6.5" y="172.8">D</text>
<text x="411.5" y="172.8">D</text>
<text x="6.7" y="219">E</text>
<text x="411.7" y="219">E</text>
<text x="6.7" y="265.2">F</text>
<text x="411.7" y="265.2">F</text>
<text x="258" y="277.2">PROYEKSI</text>
<text x="258" y="282.2">SUDUT PERTAMA</text>
<text x="34.4" y="290.8">1</text>
<text x="84.2" y="290.8">2</text>
<text x="134.2" y="290.8">3</text>
<text x="184.1" y="290.8">4</text>
<text x="234.2" y="290.8">5</text>
<text x="284.2" y="290.8">6</text>
<text x="334.2" y="290.8">7</text>
<text x="384.1" y="290.8">8</text>
</g>
<g font-size="3.1">
<text x="229.5" y="233">KECUALI DINYATAKAN LAIN:</text>
<text x="229.5" y="237.4">DIMENSI DALAM mm</text>
<text x="229.5" y="241.8">TOLERANSI: X ±1</text>
<text x="255.8" y="241.8">X.X ±0.5</text>
<text x="229.5" y="246.2">SUDUT ±0.5°</text>
<text x="229.5" y="250.6">TAFSIR GD&amp;T: ASME Y14.5-2018</text>
<text x="250.1" y="246.2">KEKASARAN Ra (µm)</text>
</g>
<g font-size="3">
<text x="316.6" y="233.5">UNIVERSITAS GADJAH MADA · DEPARTEMEN TEKNIK KIMIA</text>
<text x="324.1" y="237.5">TIM LAGI PENGEN · THE 21st MnMs WEEK 2026</text>
</g>
<text font-size="2.8" x="263.2" y="215.4">2</text>
<g font-size="2.7">
<text x="292.7" y="18.8">REV</text>
<text x="325.7" y="18.8">URAIAN</text>
<text x="367.6" y="18.8">TANGGAL</text>
<text x="392.3" y="18.8">DISETUJUI</text>
<text x="299.2" y="242.2">JUDUL</text>
<text x="229.2" y="256.1">BAHAN</text>
<text x="299.2" y="258.1">DIGAMBAR</text>
<text x="336.5" y="258.1">DIPERIKSA</text>
<text x="373.9" y="258.1">DISETUJUI</text>
<text x="229.2" y="265.1">MASSA</text>
<text x="264.2" y="265.1">PERLAKUAN</text>
<text x="299.2" y="268.1">UKURAN</text>
<text x="315.2" y="268.1">NO. GAMBAR</text>
<text x="397.2" y="268.1">REV</text>
<text x="299.2" y="279.1">SKALA</text>
<text x="339.5" y="279.1">JENIS</text>
<text x="384.3" y="279.1">LEMBAR</text>
</g>
</svg>
